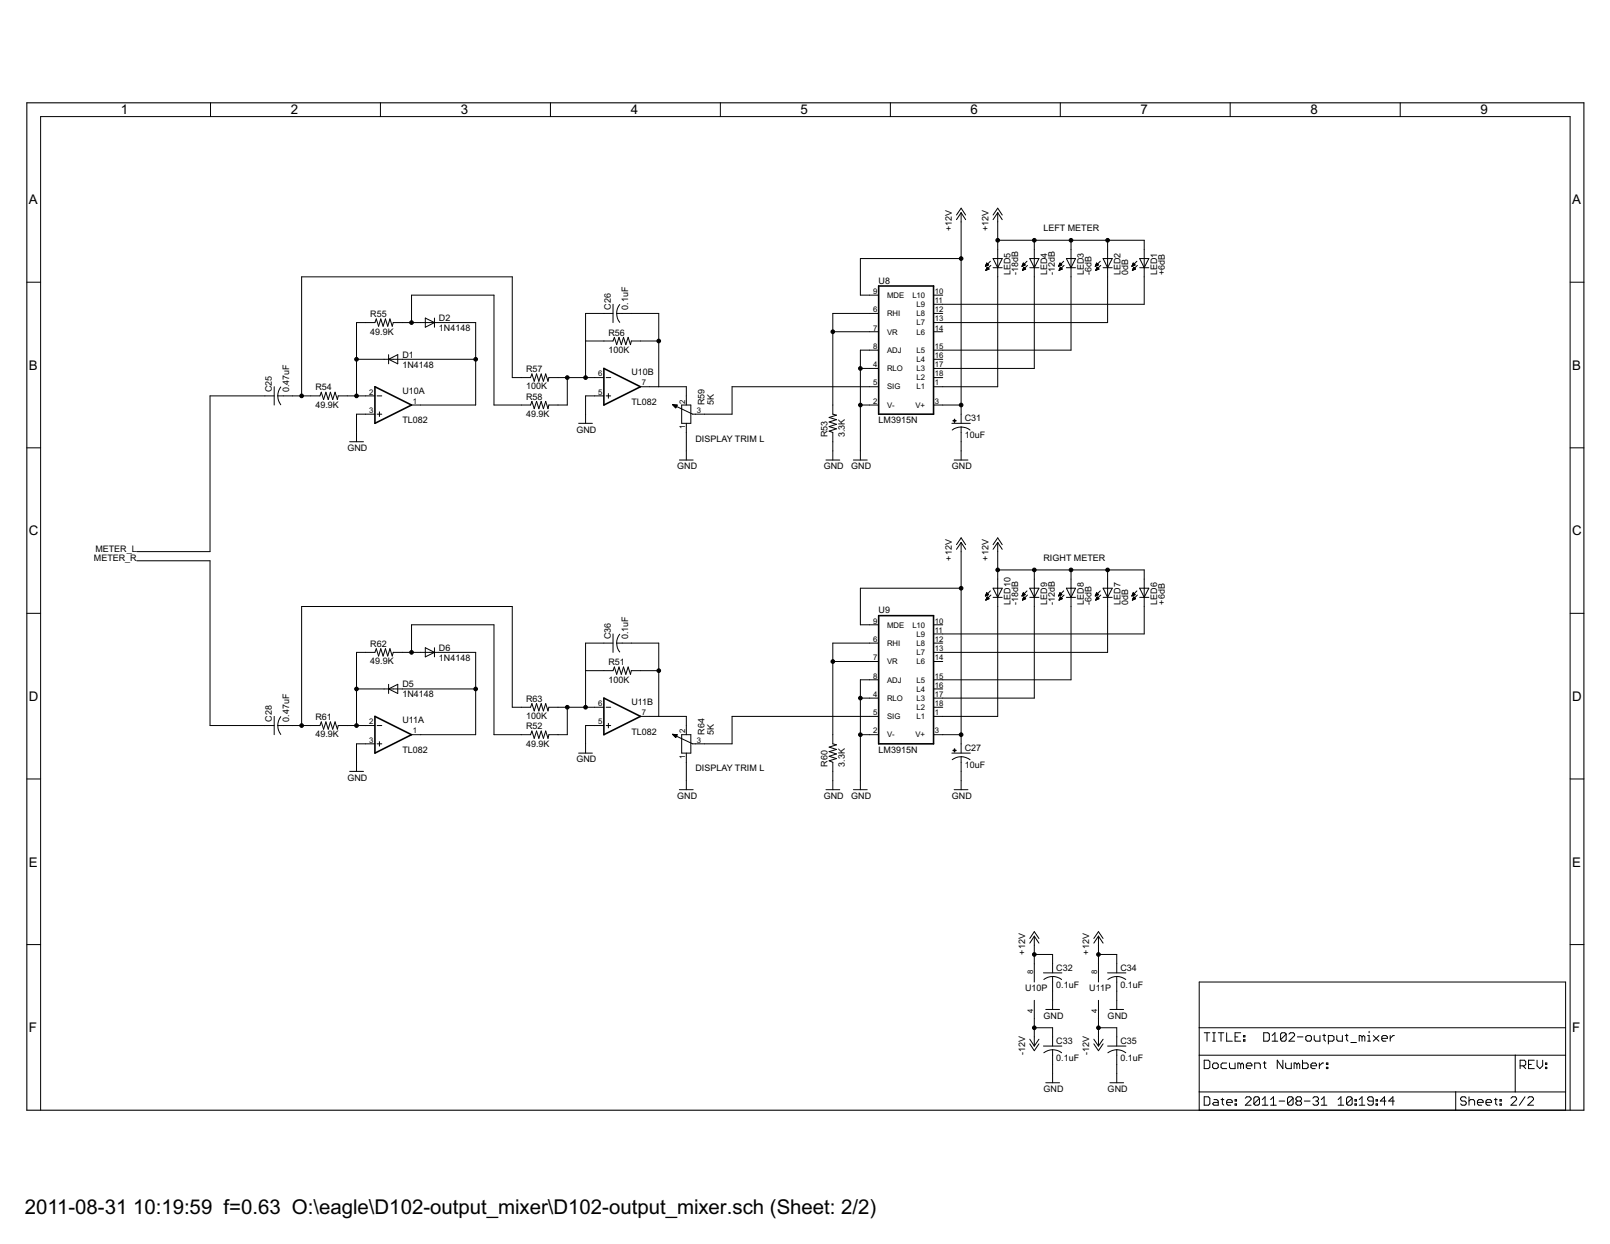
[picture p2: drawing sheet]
<svg xmlns="http://www.w3.org/2000/svg" width="279mm" height="216mm" viewBox="0 0 279 216" stroke-linecap="round" stroke-linejoin="round" font-family="sans-serif">
<path d="M4.7 17.8v174.9zM4.7 17.8h270.2zM4.7 192.7h270.2zM274.9 17.8v174.9z" fill="#000" stroke="#000" stroke-width=".19"/>
<g fill="#000" stroke="#000" stroke-width=".17">
<path d="M36.5 17.8v2.4zM66 17.8v2.4zM95.5 17.8v2.4zM125 17.8v2.4zM154.5 17.8v2.4zM184 17.8v2.4zM213.5 17.8v2.4zM243 17.8v2.4zM7 20.2v172.5zM166.8 36.9v1.6zM166.8 36.9l-.8 1.2zM166.8 36.1l-.8 1.2z"/>
<path d="M166.8 38.5v6.4zM166.8 36.9l.8 1.2zM166.8 36.1l.8 1.2zM173.1 36.9v1.6zM173.1 36.9l-.8 1.2zM173.1 36.1l-.8 1.2zM173.1 38.5v3.2zM173.1 36.9l.8 1.2zM173.1 36.1l.8 1.2zM7 20.2h265.5zM4.7 49h2.3zM52.3 48v20.7z"/>
<path d="M61.9 56v6.4zM63.5 56h1.6zM61.9 56h1.6zM65.3 55.4l-.2 .6zM65.3 55.4l.4 1.2zM66.1 55.4l-.4 1.2zM66.1 55.4l.4 1.2zM66.9 55.4l-.4 1.2zM66.9 55.4l.4 1.2zM67.7 55.4l-.4 1.2zM67.7 55.4l.4 1.2zM68.2 56l-.1 .6z"/>
<path d="M68.2 56h1.6zM69.8 56h1.6zM71.4 51.2v4.8zM73 56h1.6zM71.4 56h1.6zM73.8 56.8l1.6-.8zM73.8 55.2v1.6zM73.8 55.2l1.6 .8zM75.4 55.2v.8zM75.4 56v.8zM74.6 56h1.6zM76.2 56h6.3z"/>
<path d="M71.4 51.2h14.3zM52.3 48h36.6zM101.6 59.2h3.2zM101.6 54.4v4.8zM101.6 54.4h3.2zM104.8 59.2h1.6zM104.8 54.4h1.6zM106.6 58.5l-.2 .7zM106.4 52.8v3.2zM106.6 58.5l.4 1.3zM107.4 58.5l-.4 1.3zM107 54.4h1z"/>
<path d="M107.4 58.5l.4 1.3zM108.2 58.5l-.4 1.3zM108.2 58.5l.4 1.3zM109 58.5l-.4 1.3zM109 58.5l.4 1.3zM109.6 59.2l-.2 .6zM108 54.4h1.6zM109.6 54.4h4.7zM109.6 59.2h1.5zM111.1 59.2h3.2zM114.3 54.4v4.8zM144.5 54.4v3.2z"/>
<path d="M144.5 54.4h6.4zM149.3 44.9v6.3zM149.3 44.9h17.5zM150.9 54.4h1.6zM150.9 57.6h1.6zM150.9 51.2h1.6zM149.3 51.2h1.6zM144.5 57.6h6.4zM162 51.2h1.6zM162 52.8h1.6zM162 54.4h1.6zM162 56h1.6z"/>
<path d="M162 57.6h1.6zM166.8 44.9v25.4zM171.2 45.7l-.2 .5zM171 46.1h.2zM171.1 46.1h.3zM171.3 46.4l-.2 .5zM171.1 46h.4zM171.1 46.9h.1zM171.1 45.9h.4zM171.1 46.8h.2zM171.2 45.9h.2zM171.2 46.8h.3z"/>
<path d="M171.2 45.8h.2zM171.2 46.7h.4zM171.2 45.7h.1zM171.2 46.6h.4zM171.2 45.7l.4 .3zM171.2 46.6h.3zM171.3 46.5h.1zM171.3 46.4h.1zM171.3 46.4l.3 .3zM171 46.2l.6-.2zM171.1 46.9l.5-.2zM171.9 45.3l-.9 .9z"/>
<path d="M171.1 46.9l.9-.8zM172.3 44.9l.8 1.6zM172.3 46.5h.8zM173.1 46.5v1.5zM173.1 43.3v1.6zM172.3 44.9h.8zM173.1 44.9v1.6zM173.1 41.7v1.6zM173.1 41.7h6.4zM173.9 44.9l-.8 1.6zM173.1 46.5h.8zM173.1 44.9h.8z"/>
<path d="M177.6 45.7l-.2 .5zM177.4 46.1h.2zM177.4 46.1h.3zM177.4 46h.5zM177.7 46.4l-.3 .5zM177.5 45.9h.4zM177.5 46.8h.2zM177.5 45.9h.3zM177.5 46.8h.3zM177.5 45.8h.2zM177.5 46.7h.5zM177.6 45.7h.1z"/>
<path d="M177.6 46.6h.3zM177.6 45.7l.3 .3zM177.6 46.5h.2zM177.7 46.4l.3 .3zM177.4 46.2l.5-.2zM177.4 46.9l.6-.2zM178.2 45.3l-.8 .9zM177.4 46.9l.9-.8zM178.7 44.9l.8 1.6zM178.7 46.5h.8zM179.5 46.5v1.5zM179.5 43.3v1.6z"/>
<path d="M178.7 44.9h.8zM179.5 44.9v1.6zM179.5 41.7h6.4zM179.5 41.7v1.6zM180.3 44.9l-.8 1.6zM179.5 46.5h.8zM179.5 44.9h.8zM184 45.7l-.3 .5zM183.7 46.1h.2zM183.8 46.1h.3zM184 46.4l-.2 .5zM183.8 46h.4z"/>
<path d="M183.8 45.9h.4zM183.8 46.8h.2zM183.9 45.9h.2zM183.9 46.8h.3zM183.9 45.8h.2zM183.9 46.7h.4zM183.9 45.7h.1zM183.9 46.6h.4zM183.9 46.6h.3zM184 45.7l.3 .3zM184 46.5h.1zM184 46.4l.3 .3z"/>
<path d="M183.7 46.2l.6-.2zM183.8 46.9l.5-.2zM184.6 45.3l-.9 .9zM183.8 46.9l.9-.8zM185.1 44.9l.8 1.6zM185.1 46.5h.8zM185.9 46.5v1.5zM185.9 43.3v1.6zM185.1 44.9h.8zM185.9 44.9v1.6zM185.9 41.7h6.3zM185.9 41.7v1.6z"/>
<path d="M186.6 44.9l-.7 1.6zM185.9 46.5h.7zM185.9 44.9h.7zM190.3 45.7l-.2 .5zM190.1 46.1h.2zM190.1 46.1h.3zM190.4 46.4l-.3 .5zM190.2 46h.4zM190.2 46.9h.1zM190.2 45.9h.4zM190.2 46.8h.2zM190.2 45.9h.3z"/>
<path d="M190.2 46.8h.4zM190.2 45.8h.3zM190.2 46.7h.5zM190.3 45.7h.1zM190.3 46.6h.3zM190.3 45.7l.3 .3zM190.3 46.5h.2zM190.4 46.4h.1zM190.4 46.4l.3 .3zM190.1 46.2l.5-.2zM190.1 46.9l.6-.2zM190.9 45.3l-.8 .9z"/>
<path d="M190.1 46.9l.9-.8zM191.4 44.9l.8 1.6zM191.4 46.5h.8zM192.2 46.5v1.5zM192.2 43.3v1.6zM191.4 44.9h.8zM192.2 44.9v1.6zM192.2 48v8zM163.6 56h28.6zM192.2 41.7h6.4zM192.2 41.7v1.6zM193 44.9l-.8 1.6z"/>
<path d="M192.2 46.5h.8zM192.2 44.9h.8zM196.7 45.7l-.3 .5zM196.5 46.1h.2zM196.5 46.1h.3zM196.7 46.4l-.2 .5zM196.5 46h.5zM196.6 45.9h.3zM196.6 46.8h.2zM196.6 46.8h.3zM196.6 45.8h.2zM196.6 46.7h.5z"/>
<path d="M196.6 45.7h.1zM196.6 46.6h.4zM196.7 45.7l.3 .3zM196.7 46.6h.2zM196.7 46.5h.2zM196.7 46.4l.4 .3zM196.4 46.2l.6-.2zM196.5 46.9l.6-.2zM197.3 45.3l-.9 .9zM197.4 46.1l-.9 .8zM197.8 44.9l.8 1.6zM197.8 46.5h.8z"/>
<path d="M198.6 46.5v1.5zM198.6 43.3v1.6zM197.8 44.9h.8zM198.6 44.9v1.6zM198.6 48v4.8zM163.6 52.8h35zM198.6 41.7v1.6zM199.4 44.9l-.8 1.6zM198.6 46.5h.8zM198.6 44.9h.8zM272.5 49h2.4zM4.7 77.7h2.3z"/>
<path d="M36.4 68.7v27zM46 68.7h1.6zM36.4 68.7h9.6zM47.6 67.1v3.2zM48.2 68.7h1zM49.2 68.7h1.6zM50.8 68.7h1.5zM52.3 68.7h1.6zM53.9 68.7h1.6zM55.8 68.1l-.3 .6zM55.8 68.1l.4 1.2zM56.6 68.1l-.4 1.2z"/>
<path d="M56.6 68.1l.4 1.2zM57.3 68.1l-.3 1.2zM57.3 68.1l.4 1.2zM58.1 68.1l-.4 1.2zM58.1 68.1l.4 1.2zM58.7 68.7l-.2 .6zM58.7 68.7h1.6zM60.7 76.7h2.4zM61.9 75.1v1.6zM61.9 71.9v3.2zM60.3 68.7h1.6zM61.9 62.4v6.3z"/>
<path d="M63.5 68.7h1.6zM63.5 71.9h1.6zM61.9 71.9h1.6zM61.9 68.7h1.6zM65.4 71.9h.9zM65.4 68.7h.9zM65.8 71.5v.8zM66.7 62.4h1.5zM61.9 62.4h4.8zM67.4 62.4l1.6 .7zM67.4 62.4v.7zM67.4 61.6v.8z"/>
<path d="M67.4 62.4l1.6-.8zM69 61.6v1.5zM68.2 62.4h1.6zM69.8 62.4h12.7zM71.4 70.3h1.6zM73 70.3h9.5zM82.5 62.4v7.9zM82.5 56v6.4zM85.7 51.2v19.1zM88.9 48v17.5zM90.5 65.5h1.6zM90.5 70.3h1.6z"/>
<path d="M88.9 65.5h1.6zM85.7 70.3h4.8zM92.3 64.9l-.2 .6zM92.3 69.7l-.2 .6zM92.3 64.9l.4 1.3zM92.3 69.7l.4 1.2zM93.1 64.9l-.4 1.3zM93.1 69.7l-.4 1.2zM93.1 64.9l.4 1.3zM93.1 69.7l.4 1.2zM93.9 64.9l-.4 1.3zM93.9 69.7l-.4 1.2z"/>
<path d="M93.9 64.9l.4 1.3zM93.9 69.7l.4 1.2zM94.7 64.9l-.4 1.3zM94.7 69.7l-.4 1.2zM94.7 64.9l.4 1.3zM94.7 69.7l.4 1.2zM95.2 65.5l-.1 .7zM95.2 70.3l-.1 .6zM95.2 65.5h1.6zM95.2 70.3h1.6zM96.8 65.5h1.6zM96.8 70.3h1.6z"/>
<path d="M98.4 65.5h3.2zM98.4 65.5v4.8zM100.4 73.5h2.4zM101.6 71.9v1.6zM101.6 68.7v3.2zM101.6 68.7h1.6zM101.6 65.5h1.6zM101.6 59.2v6.3zM103.2 65.5h1.6zM103.2 68.7h1.6zM105.2 68.7h.8zM105.2 65.5h.8z"/>
<path d="M105.6 68.3v.8zM111.1 67.1h1.6zM112.7 67.1h1.6zM114.3 59.2v7.9zM114.3 67.1h4.8zM116.7 70.2l.6 .6zM116.7 70.2h.2zM116.8 70.3h.7zM116.9 70.4h.6zM116.9 70.4h.5zM117 70.5h.4zM117.1 70.6h.3z"/>
<path d="M117.1 70.6h.2zM117.2 70.7h.1zM117.5 70.3l-.2 .5zM116.7 70.2l.8 .1zM117.9 79.8h2.4zM118.3 73.5h1.6zM118.3 70.3v3.2zM119.1 73.5v1.6zM119.1 68.7v1.6zM119.1 78.3v1.5zM119.1 75.1v3.2zM119.1 67.1v1.6z"/>
<path d="M118.3 70.3h1.6zM119.9 70.3v3.2zM116.7 70.2l3.5 1.7zM120.2 71.9h.5zM120.7 71.9h1.6zM127 67.1v4.8zM122.3 71.9h4.7zM143.3 79.8h2.4zM143.9 74.8l1.3-.4zM143.9 74l1.3-.4zM143.9 73.2l1.3-.4zM143.9 72.5l1.3-.4z"/>
<path d="M144.5 70.3v1.6zM144.5 75.1v1.6zM143.9 74.8l.6 .3zM144.5 78.3v1.5zM144.5 57.6v12.7zM144.5 76.7v1.6zM143.9 74l1.3 .4zM143.9 73.2l1.3 .4zM143.9 72.5l1.3 .3zM144.5 71.9l.7 .2zM148.1 79.8h2.4zM149.3 78.3v1.5z"/>
<path d="M149.3 70.3v8zM149.3 63.9v6.4zM149.3 60.8v3.1zM149.3 60.8h1.6zM150.9 60.8h1.6zM150.9 63.9h1.6zM150.9 67.1h1.6zM150.9 70.3h1.6zM149.3 70.3h1.6zM149.3 63.9h1.6zM127 67.1h23.9zM162 60.8h1.6z"/>
<path d="M162 62.4h1.6zM162 63.9h1.6zM162 65.5h1.6zM162 67.1h1.6zM162 70.3h1.6zM165.2 73.5h3.2zM165.6 79.8h2.4zM166.8 74.1v1zM166.8 71.9v1.6zM166.8 75.1v1.6zM166.8 78.3v1.5zM163.6 70.3h3.2z"/>
<path d="M166.8 70.3v1.6zM166.8 76.7v1.6zM173.1 48v19.1zM163.6 67.1h9.5zM179.5 48v15.9zM163.6 63.9h15.9zM185.9 48v12.8zM163.6 60.8h22.3zM272.5 77.7h2.4zM23.7 97.3h12.7zM23.7 95.7h12.7zM36.4 97.3v28.6z"/>
<path d="M166.8 94.1v1.6zM166.8 94.1l-.8 1.2zM166.8 93.3l-.8 1.2zM166.8 95.7v6.4zM166.8 94.1l.8 1.2zM166.8 93.3l.8 1.2zM173.1 94.1v1.6zM173.1 94.1l-.8 1.2zM173.1 93.3l-.8 1.2zM173.1 95.7v3.2zM173.1 98.9v1.6zM173.1 98.9h6.4z"/>
<path d="M173.1 94.1l.8 1.2zM173.1 93.3l.8 1.2zM179.5 98.9h6.4zM185.9 98.9h6.3zM192.2 98.9h6.4zM198.6 98.9v1.6zM4.7 106.4h2.3zM52.3 105.3v20.6zM61.9 119.6v6.3zM61.9 113.2v6.4zM63.5 113.2h1.6zM61.9 113.2h1.6z"/>
<path d="M65.3 112.6l-.2 .6zM65.3 112.6l.4 1.3zM66.1 112.6l-.4 1.3zM66.1 112.6l.4 1.3zM66.9 112.6l-.4 1.3zM66.7 119.6h1.5zM61.9 119.6h4.8zM66.9 112.6l.4 1.3zM67.7 112.6l-.4 1.3zM67.4 119.6l1.6 .8zM67.4 118.8v.8zM67.7 112.6l.4 1.3z"/>
<path d="M68.2 113.2l-.1 .7zM67.4 119.6l1.6-.8zM68.2 119.6h1.6zM68.2 113.2h1.6zM69.8 119.6h12.7zM69.8 113.2h1.6zM71.4 108.4v4.8zM73 113.2h1.6zM71.4 113.2h1.6zM73.8 114l1.6-.8zM73.8 112.4v1.6zM73.8 112.4l1.6 .8z"/>
<path d="M75.4 112.4v.8zM75.4 113.2v.8zM74.6 113.2h1.6zM82.5 113.2v6.4zM76.2 113.2h6.3zM71.4 108.4h14.3zM52.3 105.3h36.6zM101.6 116.4h3.2zM101.6 111.6v4.8zM101.6 111.6h3.2zM104.8 111.6h1.6zM104.8 116.4h1.6z"/>
<path d="M106.4 110v3.2zM106.6 115.8l-.2 .6zM106.6 115.8l.4 1.2zM107 111.6h1zM107.4 115.8l-.4 1.2zM107.4 115.8l.4 1.2zM108.2 115.8l-.4 1.2zM108.2 115.8l.4 1.2zM109 115.8l-.4 1.2zM109 115.8l.4 1.2zM109.6 116.4l-.2 .6zM108 111.6h1.6z"/>
<path d="M109.6 111.6h4.7zM109.6 116.4h1.5zM111.1 116.4h3.2zM114.3 111.6v4.8zM144.5 111.6v3.2zM144.5 111.6h6.4zM149.3 102.1v6.3zM149.3 102.1h17.5zM149.3 118h1.6zM150.9 111.6h1.6zM150.9 118h1.6zM150.9 114.8h1.6z"/>
<path d="M150.9 108.4h1.6zM149.3 108.4h1.6zM144.5 114.8h6.4zM162 108.4h1.6zM162 110h1.6zM162 111.6h1.6zM162 113.2h1.6zM162 114.8h1.6zM162 118h1.6zM162 119.6h1.6zM166.8 102.1v25.4zM171.2 102.9l-.2 .5z"/>
<path d="M171 103.3h.2zM171.1 103.3h.3zM171.3 103.6l-.2 .6zM171.1 103.2h.4zM171.1 104.1h.1zM171.1 103.1h.4zM171.1 104h.2zM171.2 103.1h.2zM171.2 104h.3zM171.2 103h.2zM171.2 103.9h.4zM171.2 103h.1z"/>
<path d="M171.2 103.8h.4zM171.2 102.9l.4 .3zM171.2 103.8h.3zM171.3 103.7h.1zM171.3 103.6l.3 .3zM171 103.4l.6-.2zM171.1 104.2l.5-.3zM171.9 102.6l-.9 .8zM172 103.3l-.9 .9zM172.3 102.1l.8 1.6zM172.3 103.7h.8zM173.1 103.7v1.6z"/>
<path d="M173.1 100.5v1.6zM172.3 102.1h.8zM173.1 102.1v1.6zM173.9 102.1l-.8 1.6zM173.1 103.7h.8zM173.1 102.1h.8zM177.6 102.9l-.2 .5zM177.4 103.3h.2zM177.4 103.3h.3zM177.7 103.6l-.3 .6zM177.5 103.2h.4zM177.5 104.1h.1z"/>
<path d="M177.5 103.1h.4zM177.5 104h.2zM177.5 103.1h.3zM177.5 104h.4zM177.5 103h.2zM177.5 103.9h.5zM177.6 103h.1zM177.6 103.8h.3zM177.6 102.9l.3 .3zM177.6 103.7h.2zM177.7 103.6l.3 .3zM177.4 103.4l.5-.2z"/>
<path d="M177.4 104.2l.6-.3zM178.2 102.6l-.8 .8zM178.3 103.3l-.9 .9zM178.7 102.1l.8 1.6zM178.7 103.7h.8zM179.5 103.7v1.6zM179.5 100.5v1.6zM178.7 102.1h.8zM179.5 102.1v1.6zM179.5 98.9v1.6zM180.3 102.1l-.8 1.6zM179.5 103.7h.8z"/>
<path d="M179.5 102.1h.8zM184 102.9l-.3 .5zM183.7 103.3h.3zM183.8 103.3h.3zM184 103.6l-.2 .6zM183.8 103.2h.5zM183.8 104.1h.1zM183.8 103.1h.4zM183.8 104h.3zM183.9 103.1h.2zM183.9 104h.3zM183.9 103h.2z"/>
<path d="M183.9 103.9h.4zM183.9 103h.1zM183.9 103.8h.4zM184 102.9l.3 .3zM184 103.8h.2zM184 103.7h.1zM184 103.6l.3 .3zM183.7 103.4l.6-.2zM183.8 104.2l.5-.3zM184.6 102.6l-.9 .8zM184.7 103.3l-.9 .9zM185.1 102.1l.8 1.6z"/>
<path d="M185.1 103.7h.8zM185.9 103.7v1.6zM185.9 100.5v1.6zM185.1 102.1h.8zM185.9 102.1v1.6zM185.9 98.9v1.6zM185.9 105.3v12.7zM163.6 118h22.3zM186.6 102.1l-.7 1.6zM185.9 103.7h.7zM185.9 102.1h.7zM190.3 102.9l-.2 .5z"/>
<path d="M190.1 103.3h.2zM190.1 103.3h.4zM190.4 103.6l-.3 .6zM190.2 103.2h.4zM190.2 104.1h.1zM190.2 103.1h.4zM190.2 104h.2zM190.2 103.1h.3zM190.2 104h.4zM190.2 103h.2zM190.2 103.9h.5zM190.3 103.8h.3z"/>
<path d="M190.3 102.9l.3 .3zM190.3 103.7h.2zM190.4 103.6l.3 .3zM190.1 103.4l.5-.2zM190.1 104.2l.6-.3zM190.9 102.6l-.8 .8zM190.1 104.2l.9-.9zM191.4 102.1l.8 1.6zM191.4 103.7h.8zM192.2 103.7v1.6zM192.2 100.5v1.6zM191.4 102.1h.8z"/>
<path d="M192.2 102.1v1.6zM192.2 98.9v1.6zM192.2 105.3v7.9zM163.6 113.2h28.6zM193 102.1l-.8 1.6zM192.2 103.7h.8zM192.2 102.1h.8zM196.7 102.9l-.3 .5zM196.5 103.3h.2zM196.5 103.3h.3zM196.7 103.6l-.2 .6zM196.5 103.2h.5z"/>
<path d="M196.5 104.1h.1zM196.6 103.1h.3zM196.6 104h.2zM196.6 104h.3zM196.6 103h.2zM196.6 103.9h.5zM196.6 103h.1zM196.6 103.8h.4zM196.7 102.9l.3 .3zM196.7 103.8h.2zM196.7 103.7h.2zM196.7 103.6l.4 .3z"/>
<path d="M196.4 103.4l.6-.2zM196.5 104.2l.6-.3zM197.3 102.6l-.9 .8zM197.4 103.3l-.9 .9zM197.8 102.1l.8 1.6zM197.8 103.7h.8zM198.6 103.7v1.6zM198.6 100.5v1.6zM197.8 102.1h.8zM198.6 102.1v1.6zM198.6 105.3v4.7zM163.6 110h35z"/>
<path d="M199.4 102.1l-.8 1.6zM198.6 103.7h.8zM198.6 102.1h.8zM272.5 106.4h2.4zM4.7 135.2h2.3zM36.4 125.9h9.6zM46 125.9h1.6zM47.6 124.3v3.2zM48.2 125.9h1zM49.2 125.9h1.6zM50.8 125.9h1.5zM52.3 125.9h1.6z"/>
<path d="M53.9 125.9h1.6zM55.8 125.3l-.3 .6zM55.8 125.3l.4 1.3zM56.6 125.3l-.4 1.3zM56.6 125.3l.4 1.3zM57.3 125.3l-.3 1.3zM57.3 125.3l.4 1.3zM58.1 125.3l-.4 1.3zM58.1 125.3l.4 1.3zM58.7 125.9l-.2 .7zM58.7 125.9h1.6zM60.7 133.9h2.4z"/>
<path d="M61.9 132.3v1.6zM61.9 129.1v3.2zM60.3 125.9h1.6zM63.5 125.9h1.6zM63.5 129.1h1.6zM61.9 129.1h1.6zM61.9 125.9h1.6zM65.4 129.1h.9zM65.4 125.9h.9zM65.8 128.7v.8zM67.4 119.6v.8zM69 118.8v1.6z"/>
<path d="M71.4 127.5h1.6zM73 127.5h9.5zM82.5 119.6v7.9zM85.7 108.4v19.1zM88.9 105.3v17.4zM90.5 127.5h1.6zM90.5 122.7h1.6zM88.9 122.7h1.6zM85.7 127.5h4.8zM92.3 126.9l-.2 .6zM92.3 122.1l-.2 .6zM92.3 126.9l.4 1.2z"/>
<path d="M92.3 122.1l.4 1.3zM93.1 126.9l-.4 1.2zM93.1 122.1l-.4 1.3zM93.1 126.9l.4 1.2zM93.1 122.1l.4 1.3zM93.9 126.9l-.4 1.2zM93.9 122.1l-.4 1.3zM93.9 126.9l.4 1.2zM93.9 122.1l.4 1.3zM94.7 126.9l-.4 1.2zM94.7 122.1l-.4 1.3zM94.7 126.9l.4 1.2z"/>
<path d="M94.7 122.1l.4 1.3zM95.2 127.5l-.1 .6zM95.2 122.7l-.1 .7zM95.2 127.5h1.6zM95.2 122.7h1.6zM96.8 122.7h1.6zM96.8 127.5h1.6zM98.4 122.7h3.2zM98.4 122.7v4.8zM100.4 130.7h2.4zM101.6 129.1v1.6zM101.6 125.9v3.2z"/>
<path d="M101.6 125.9h1.6zM101.6 122.7h1.6zM101.6 116.4v6.3zM103.2 122.7h1.6zM103.2 125.9h1.6zM105.2 125.9h.8zM105.2 122.7h.8zM105.6 125.5v.8zM111.1 124.3h1.6zM112.7 124.3h1.6zM114.3 116.4v7.9zM114.3 124.3h4.8z"/>
<path d="M116.7 127.4l.6 .6zM116.7 127.4h.2zM116.8 127.5h.7zM116.9 127.6h.6zM117 127.7h.4zM117.1 127.8h.3zM117.1 127.8h.2zM117.2 127.9h.1zM117.5 127.5l-.2 .5zM116.7 127.4l.8 .1zM117.9 137.1h2.4zM118.3 130.7h1.6z"/>
<path d="M118.3 127.5v3.2zM119.1 135.5v1.6zM119.1 130.7v1.6zM119.1 125.9v1.6zM119.1 132.3v3.2zM119.1 124.3v1.6zM118.3 127.5h1.6zM119.9 127.5v3.2zM116.7 127.4l3.5 1.7zM120.2 129.1h.5zM120.7 129.1h1.6zM127 124.3v4.8z"/>
<path d="M122.3 129.1h4.7zM143.3 137.1h2.4zM143.9 132l1.3-.3zM143.9 131.3l1.3-.4zM143.9 130.5l1.3-.4zM143.9 129.7l1.3-.4zM144.5 127.5v1.6zM144.5 132.3v1.6zM143.9 132l.6 .3zM144.5 135.5v1.6zM144.5 133.9v1.6zM144.5 114.8v12.7z"/>
<path d="M143.9 131.3l1.3 .4zM143.9 130.5l1.3 .4zM143.9 129.7l1.3 .4zM144.5 129.1l.7 .2zM148.1 137.1h2.4zM149.3 135.5v1.6zM149.3 127.5v8zM149.3 121.2v6.3zM149.3 118v3.2zM150.9 121.2h1.6zM150.9 124.3h1.6zM150.9 127.5h1.6z"/>
<path d="M149.3 127.5h1.6zM149.3 121.2h1.6zM127 124.3h23.9zM162 121.2h1.6zM162 122.7h1.6zM162 124.3h1.6zM162 127.5h1.6zM165.2 130.7h3.2zM165.6 137.1h2.4zM166.8 131.3v1zM166.8 129.1v1.6zM166.8 132.3v1.6z"/>
<path d="M166.8 135.5v1.6zM163.6 127.5h3.2zM166.8 127.5v1.6zM166.8 133.9v1.6zM173.1 105.3v19zM163.6 124.3h9.5zM179.5 105.3v15.9zM163.6 121.2h15.9zM272.5 135.2h2.4zM4.7 163.9h2.3zM179.5 167.3v3.1zM179.5 173.6v3.2z"/>
<path d="M179.5 162.5v1.6zM179.5 162.5l-.8 1.2zM179.5 161.7l-.8 1.2zM179.5 180v1.5zM179.5 165.7v1.6zM179.5 164.1v1.6zM179.5 165.7h3.2zM179.5 178.4v1.6zM179.5 176.8v1.6zM179.5 162.5l.8 1.2zM179.5 161.7l.8 1.2zM181.1 168.8h3.2z"/>
<path d="M181.5 175.2h2.4zM182.7 169.5v.9zM182.7 167.3v1.5zM182.7 170.4v1.6zM182.7 180v1.5zM182.7 173.6v1.6zM182.7 165.7v1.6zM182.7 172v1.6zM182.7 178.4v1.6zM179.5 178.4h3.2zM190.6 167.3v3.1zM190.6 173.6v3.2z"/>
<path d="M190.6 162.5v1.6zM190.6 162.5l-.8 1.2zM190.6 161.7l-.8 1.2zM190.6 180v1.5zM190.6 165.7v1.6zM190.6 164.1v1.6zM190.6 165.7h3.2zM190.6 178.4v1.6zM190.6 176.8v1.6zM190.6 162.5l.8 1.2zM190.6 161.7l.8 1.2zM192.2 168.8h3.2z"/>
<path d="M192.6 175.2h2.4zM193.8 169.5v.9zM193.8 167.3v1.5zM193.8 170.4v1.6zM193.8 180v1.5zM193.8 173.6v1.6zM193.8 165.7v1.6zM193.8 172v1.6zM193.8 178.4v1.6zM190.6 178.4h3.2zM208.1 178.4h63.6zM208.1 170.4v8z"/>
<path d="M209 179.2h1zM210.4 179.2h.5zM211.4 179.2h1zM212.9 179.2v1.5zM214.3 179.2v1.5zM214.3 180h.5zM214.3 179.2h1zM215.8 179.7h.2zM215.8 179.7v.3zM216 179.7v.3zM215.8 180h.2zM219.3 179.2v1.5z"/>
<path d="M219.3 179.2h.7zM220 179.2l.3 .3zM220.8 179.7l.5-.5zM221.3 179.2v1.5zM222.2 179.5l.3-.3zM222.5 179.2h.5zM223 179.2l.2 .3zM223.2 179.5v.9zM223.7 179.5l.2-.3zM223.9 179.2h.5zM224.7 179.5v.2zM224.4 179.2l.3 .3z"/>
<path d="M225.1 180h1zM226.6 180v.4zM226.6 180l.3-.3zM226.9 179.7h.5zM227.4 179.7l.2 .3zM228.1 179.7v.7zM229.6 179.7h.4zM229.8 179.5v.9zM230.5 179.7h.7zM231.2 179.7l.3 .3zM231.5 180v.4zM232 179.7v.7z"/>
<path d="M233.4 179.7h.5zM233.7 179.5v.9zM235.9 179.7h.2zM236.1 179.7l.3 .3zM236.4 180v.7zM236.4 180l.2-.3zM236.6 179.7l.3 .3zM236.9 180v.7zM237.3 179.7h.3zM237.6 179.7v1zM237.6 179v.2zM238.3 179.7l1 1z"/>
<path d="M239.8 180l.2-.3zM240 179.7h.5zM240.5 179.7l.3 .3zM240.8 180v.2zM241.7 179.7h.3zM208.1 170.4h63.6zM271.7 170.4v8zM271.7 178.4v4.7zM272.5 163.9h2.4zM178.7 180.4l.8 1.1zM178.7 181.2l.8 1.2zM180.3 180.4l-.8 1.1z"/>
<path d="M180.3 181.2l-.8 1.2zM181.1 181.5h3.2zM181.5 187.9h2.4zM182.7 182.2v.9zM182.7 183.1v1.6zM182.7 186.3v1.6zM182.7 184.7v1.6zM189.8 180.4l.8 1.1zM189.8 181.2l.8 1.2zM191.4 180.4l-.8 1.1zM191.4 181.2l-.8 1.2zM192.2 181.5h3.2z"/>
<path d="M192.6 187.9h2.4zM193.8 182.2v.9zM193.8 183.1v1.6zM193.8 186.3v1.6zM193.8 184.7v1.6zM208.1 192.7h44.5zM208.1 189.5v3.2zM208.1 189.5h44.5zM208.1 183.1v6.4zM208.1 178.4v4.7zM209 190.4v1.4zM209 191.8h.7z"/>
<path d="M209 184v1.5zM209 185.5h.7zM209.5 179.2v1.5zM209.7 191.8l.3-.2zM209 190.4h.7zM209.7 185.5l.3-.3zM209 184h.7zM210 190.6v1zM209.7 190.4l.3 .2zM210 184.2v1zM209.7 184l.3 .2zM210.7 191.3l-.3 .3z"/>
<path d="M210.4 180.7h.5zM210.4 184.7v.5zM210.4 185.2l.3 .3zM210.7 190.8h.5zM210.4 191.6l.3 .2zM210.7 191.3h.7zM210.7 179.2v1.5zM210.7 185.5h.5zM210.7 184.5l-.3 .2zM211.2 190.8l.2 .3zM211.2 185.5l.2-.3zM210.7 184.5h.5z"/>
<path d="M211.4 191.1v.7zM210.7 191.8h.7zM211.4 184.7v.5zM211.2 184.5l.2 .2zM211.9 190.8h.5zM211.9 179.2v1.5zM211.9 184.7v.5zM211.9 185.2l.2 .3zM212.1 190.6v1zM212.1 191.6l.3 .2zM212.1 184.5l-.2 .2zM212.1 185.5h.8z"/>
<path d="M212.9 191.1v.5zM213.1 190.8l-.2 .3zM212.9 180.7h.9zM212.1 184.5h.8zM212.9 191.6l.2 .2zM213.1 190.8h.5zM213.4 184.5v.7zM213.4 185.2l.2 .3zM213.1 191.8h.5zM213.6 190.8l.2 .3zM213.6 185.5h.7zM213.8 191.1v.2z"/>
<path d="M212.9 191.3h.9zM214.3 190.8h.3zM214.3 190.8v.3zM214.3 191.6h.3zM214.3 191.6v.2zM214.3 180.7h1zM214.3 184.5v1zM214.6 190.8v.3zM214.3 191.1h.3zM214.6 191.6v.2zM214.3 191.8h.3zM214.8 184.5v1z"/>
<path d="M214.8 184.5h.3zM215.1 184.5l.2 .2zM215.3 184.7v.8zM215.3 184.7l.3-.2zM215.6 184.5l.2 .2zM215.8 180.4h.2zM215.8 180.4v.3zM215.8 184.7v.8zM216 180.4v.3zM215.8 180.7h.2zM216.1 191.8l1-1zM216.3 184.7v.5z"/>
<path d="M216.3 184.7l.2-.2zM216.4 190.4l-.3 .2zM216.3 185.2l.2 .3zM216.5 184.5h.5zM216.4 190.4h.5zM216.5 185.5h.5zM217 184.5l.3 .2zM216.1 191.8h1zM217.1 190.6v.2zM216.9 190.4l.2 .2zM217.3 184.7v.3zM216.3 185h1z"/>
<path d="M217.6 190.6v1zM217.8 190.4l-.2 .2zM218.6 190.6l-1 1zM217.7 184.5v1zM217.7 184.5h.8zM217.8 190.4h.5zM217.6 191.6l.2 .2zM218.3 190.4l.3 .2zM217.8 191.8h.5zM218.5 184.5l.2 .2zM218.6 190.6v1zM218.3 191.8l.3-.2z"/>
<path d="M218.7 184.7v.8zM219.1 190.8l.4-.4zM219.1 191.8h.9zM219.2 184.5h.5zM219.3 180.7h.7zM219.5 184.2v1zM219.5 185.2l.2 .3zM219.5 190.4v1.4zM220 180.7l.3-.3zM220.3 179.5v.9zM220.5 190.8l.5-.4zM220.5 191.8h1z"/>
<path d="M220.8 180.7h.9zM221 190.4v1.4zM221.7 184v1.5zM221.7 184l.9 1.5zM222 191.1h.9zM222.2 179.5v.9zM222.2 180.4l1-.9zM222.2 180.4l.3 .3zM222.6 184v1.5zM222.5 180.7h.5zM223.1 184.5v.7zM223.1 185.2l.3 .3z"/>
<path d="M223.2 180.4l-.2 .3zM223.4 185.5h.7zM223.4 190.6v1zM223.4 190.6l.3-.2zM223.4 191.6l1-1zM223.7 190.4h.5zM223.4 191.6l.3 .2zM223.7 180.7l1-1zM224.1 184.5v1zM224.2 190.4l.2 .2zM223.7 191.8h.5zM224.4 190.6v1z"/>
<path d="M224.4 191.6l-.2 .2zM224.6 184.5v1zM224.6 184.5h.2zM223.7 180.7h1zM224.8 184.5l.3 .2zM224.9 190.6l.2-.2zM224.9 191.3v.3zM224.9 191.3l.2-.2zM224.9 190.6v.2zM225.1 184.7v.8zM225.1 184.7l.2-.2zM225.1 190.4h.5z"/>
<path d="M224.9 191.6l.2 .2zM224.9 190.8l.2 .3zM225.1 191.1h.5zM225.3 184.5l.3 .2zM225.6 184.7v.8zM225.6 190.4l.3 .2zM225.6 191.1l.3 .2zM225.1 191.8h.5zM225.9 190.6v.2zM225.9 190.8l-.3 .3zM225.9 191.3v.3zM225.9 191.6l-.3 .2z"/>
<path d="M226 184v1.5zM226 185.5h.8zM226.4 191.1h1zM226.6 180.4l.3 .3zM226.8 185.5l.2-.3zM226 184.5h.8zM226.9 180.7h.5zM227 184.7v.5zM226.8 184.5l.2 .2zM227.6 180.4l-.2 .3zM227.5 184.7v.5zM227.5 184.7l.3-.2z"/>
<path d="M227.6 180v.4zM227.5 185.2l.3 .3zM227.8 184.5h.4zM228.1 190.4l-.3 .2zM228.1 190.4h.5zM227.8 191.6l.3 .2zM228.1 180.4l.2 .3zM227.8 185.5h.4zM228.2 184.5l.3 .2zM228.3 180.7h.8zM228.5 184.7v.3zM227.5 185h1z"/>
<path d="M228.6 190.4l.2 .2zM228.3 191.1h.3zM228.6 191.1l.2 .2zM228.1 191.8h.5zM228.8 190.6v.2zM228.6 191.1l.2-.3zM228.8 191.3v.3zM228.6 191.8l.2-.2zM229 184.5v1zM229 185l.5-.5zM229.1 179.7v1zM229.3 190.8l.5-.4z"/>
<path d="M229.3 191.8h1zM229.5 184.5h.2zM229.8 190.4v1.4zM229.8 180.4l.2 .3zM230.2 184.5h.2zM230.2 184.5v.2zM230.2 185.2h.2zM230.2 185.2v.3zM230.4 184.5v.2zM230.2 184.7h.2zM230.4 185.2v.3zM230.2 185.5h.2z"/>
<path d="M230.5 179.7v1.5zM230.5 180.7h.7zM231.5 180.4l-.3 .3zM232 180.4l.2 .3zM232.2 190.8l.5-.4zM232.2 191.8h1zM232.2 180.7h.8zM232.7 190.4v1.4zM233 179.7v1zM233.7 190.6v1zM233.7 190.6l.2-.2zM233.7 191.6l1-1z"/>
<path d="M233.7 180.4l.2 .3zM233.9 190.4h.5zM233.7 191.6l.2 .2zM234.4 190.4l.3 .2zM233.9 191.8h.5zM234.4 180.9h1zM234.7 190.6v1zM234.4 191.8l.3-.2zM235.1 190.8h.3zM235.1 190.8v.3zM235.1 191.6h.3zM235.1 191.6v.2z"/>
<path d="M235.4 190.8v.3zM235.1 191.1h.3zM235.4 191.6v.2zM235.1 191.8h.3zM235.9 190.8l.5-.4zM235.9 191.8h1zM235.9 179.7v1zM236.4 190.4v1.4zM237.3 191.6l.3 .2zM237.3 190.6v.2zM237.3 190.8l.3 .3zM237.3 180.7h.5z"/>
<path d="M237.6 191.8h.5zM237.6 190.4l-.3 .2zM237.6 191.1h.7zM238.1 191.8l.2-.2zM237.6 190.4h.5zM238.3 190.6v1zM238.1 190.4l.2 .2zM238.3 180.7l1-1zM238.8 190.8h.3zM238.8 190.8v.3zM238.8 191.6h.3zM238.8 191.6v.2z"/>
<path d="M239.1 190.8v.3zM238.8 191.1h.3zM239.1 191.6v.2zM238.8 191.8h.3zM239.5 191.1h1zM239.8 180v.4zM239.8 180.4l.2 .3zM240.3 190.4v1.4zM240.3 190.4l-.8 .7zM240 180.7h.5zM239.8 180.2h1zM241 191.1h1z"/>
<path d="M241.3 179.7v1zM241.3 180.2l.4-.5zM241.7 190.4v1.4zM241.7 190.4l-.7 .7zM252.6 189.5v3.2zM252.6 189.5h10.4zM252.6 192.7h19.1zM253.5 190.6v.2zM253.5 190.8l.2 .3zM253.7 190.4l-.2 .2zM253.7 191.1h.5zM253.5 191.6l.2 .2z"/>
<path d="M253.7 190.4h.5zM254.2 191.1l.2 .2zM253.7 191.8h.5zM254.2 190.4l.2 .2zM254.4 191.3v.3zM254.4 191.6l-.2 .2zM254.9 190.4v1.4zM254.9 191.1l.3-.3zM255.2 190.8h.5zM255.7 190.8l.2 .3zM255.9 191.1v.7zM256.4 191.1v.5z"/>
<path d="M256.4 191.1l.2-.3zM256.4 191.6l.2 .2zM256.6 190.8h.5zM256.6 191.8h.5zM257.1 190.8l.3 .3zM257.4 191.1v.2zM256.4 191.3h1zM257.9 191.1v.5zM258.1 190.8l-.2 .3zM257.9 191.6l.2 .2zM258.1 190.8h.5zM258.1 191.8h.5z"/>
<path d="M258.6 190.8l.2 .3zM258.8 191.1v.2zM257.9 191.3h.9zM259.3 190.8h.5zM259.6 190.6v1zM259.6 191.6l.2 .2zM260.3 190.8h.2zM260.3 190.8v.3zM260.3 191.6h.2zM260.3 191.6v.2zM260.5 190.8v.3zM260.3 191.1h.2z"/>
<path d="M260.5 191.6v.2zM260.3 191.8h.2zM262.2 191.8l1-1zM262.5 190.4l-.3 .2zM262.5 190.4h.5zM263 183.1v6.4zM208.1 183.1h54.9zM263 189.5h8.7zM262.2 191.8h1zM263.2 190.6v.2zM263 190.4l.2 .2zM264.6 190.4l-.9 1.4z"/>
<path d="M263.8 184v1.5zM263.8 184h.7zM264.3 185l.5 .5zM264.5 184l.3 .2zM263.8 185h.7zM264.8 184.2v.5zM264.8 184.7l-.3 .3zM265.1 191.8l1-1zM265.3 184v1.5zM265.3 185.5h1zM265.3 184.7h.4zM265.4 190.4l-.3 .2z"/>
<path d="M265.4 190.4h.5zM265.1 191.8h1zM266.1 190.6v.2zM265.9 190.4l.2 .2zM265.3 184h1zM266.7 184v1zM266.7 185l.5 .5zM267.2 185.5l.5-.5zM267.7 184v1zM268.2 184.5h.2zM268.2 184.5v.2zM268.2 185.2h.2z"/>
<path d="M268.2 185.2v.3zM268.4 184.5v.2zM268.2 184.7h.2zM268.4 185.2v.3zM268.2 185.5h.2zM263 183.1h8.7zM271.7 183.1v6.4zM271.7 189.5v3.2zM272.5 20.2v172.5z"/>
<circle cx="71.4" cy="56" r=".32"/>
<circle cx="114.3" cy="59.2" r=".32"/>
<circle cx="144.5" cy="57.6" r=".32"/>
<circle cx="166.8" cy="44.9" r=".32"/>
<circle cx="173.1" cy="41.7" r=".32"/>
<circle cx="179.5" cy="41.7" r=".32"/>
<circle cx="185.9" cy="41.7" r=".32"/>
<circle cx="192.2" cy="41.7" r=".32"/>
<circle cx="52.3" cy="68.7" r=".32"/>
<circle cx="61.9" cy="62.4" r=".32"/>
<circle cx="61.9" cy="68.7" r=".32"/>
<circle cx="82.5" cy="62.4" r=".32"/>
<circle cx="98.4" cy="65.5" r=".32"/>
<circle cx="101.6" cy="65.5" r=".32"/>
<circle cx="149.3" cy="70.3" r=".32"/>
<circle cx="149.3" cy="63.9" r=".32"/>
<circle cx="166.8" cy="70.3" r=".32"/>
<circle cx="173.1" cy="98.9" r=".32"/>
<circle cx="179.5" cy="98.9" r=".32"/>
<circle cx="185.9" cy="98.9" r=".32"/>
<circle cx="192.2" cy="98.9" r=".32"/>
<circle cx="61.9" cy="119.6" r=".32"/>
<circle cx="71.4" cy="113.2" r=".32"/>
<circle cx="82.5" cy="119.6" r=".32"/>
<circle cx="114.3" cy="116.4" r=".32"/>
<circle cx="144.5" cy="114.8" r=".32"/>
<circle cx="166.8" cy="102.1" r=".32"/>
<circle cx="52.3" cy="125.9" r=".32"/>
<circle cx="61.9" cy="125.9" r=".32"/>
<circle cx="98.4" cy="122.7" r=".32"/>
<circle cx="101.6" cy="122.7" r=".32"/>
<circle cx="149.3" cy="121.2" r=".32"/>
<circle cx="149.3" cy="127.5" r=".32"/>
<circle cx="166.8" cy="127.5" r=".32"/>
<circle cx="179.5" cy="178.4" r=".32"/>
<circle cx="179.5" cy="165.7" r=".32"/>
<circle cx="190.6" cy="178.4" r=".32"/>
<circle cx="190.6" cy="165.7" r=".32"/>
</g>
<g fill="#000" stroke="#000" stroke-width=".28">
<path d="M152.5 49.6v22.3zM152.5 49.6h9.5zM65.1 67.1v6.4zM65.1 67.1l6.3 3.2zM65.1 73.5l6.3-3.2zM104.8 63.9v6.4zM104.8 63.9l6.3 3.2zM104.8 70.3l6.3-3.2zM152.5 71.9h9.5zM162 49.6v22.3zM152.5 106.8v22.3zM152.5 106.8h9.5z"/>
<path d="M65.1 124.3v6.4zM65.1 124.3l6.3 3.2zM65.1 130.7l6.3-3.2zM104.8 121.2v6.3zM104.8 121.2l6.3 3.1zM104.8 127.5l6.3-3.2zM152.5 129.1h9.5zM162 106.8v22.3z"/>
</g>
<path d="M107.5 52.9a2.52 2.52 0 0 0 0 3M48.7 67.2a2.52 2.52 0 0 0 0 3.1M165.2 74.6a2.52 2.52 0 0 1 3.1 0M107.5 110.1a2.52 2.52 0 0 0 0 3.1M48.7 124.4a2.52 2.52 0 0 0 0 3.1M165.2 131.8a2.52 2.52 0 0 1 3.1 0M181.1 170a2.52 2.52 0 0 1 3.1 0M192.3 170a2.55 2.55 0 0 1 3.1 0M181.1 182.7a2.52 2.52 0 0 1 3.1 0M192.3 182.7a2.55 2.55 0 0 1 3.1 0" fill="none" stroke="#000" stroke-width=".17"/>
<path d="M165.4 73l.5 .1zM165.6 72.7l.1 .6zM165.4 130.2l.5 .1zM165.6 130l.1 .5z" fill="#000" stroke="#000" stroke-width=".17"/>
<g font-size="4">
<text x="4.3" y="210.6">2011-08-31</text>
<text x="23.1" y="210.6">10:19:59 f=0.63 O:\eagle\D102-output_mixer\D102-output_mixer.sch (Sheet: 2/2)</text>
</g>
<g font-size="2.6">
<text x="21" y="19.9">1</text>
<text x="50.5" y="19.9">2</text>
<text x="80" y="19.9">3</text>
<text x="109.5" y="19.9">4</text>
<text x="138.9" y="19.9">5</text>
<text x="168.4" y="19.9">6</text>
<text x="197.9" y="19.9">7</text>
<text x="227.4" y="19.9">8</text>
<text x="256.9" y="19.9">9</text>
<text x="5" y="35.4">A</text>
<text x="272.9" y="35.4">A</text>
<text x="5" y="64.2">B</text>
<text x="272.9" y="64.2">B</text>
<text x="5" y="92.9">C</text>
<text x="272.9" y="92.9">C</text>
<text x="5" y="121.6">D</text>
<text x="272.9" y="121.6">D</text>
<text x="5" y="150.4">E</text>
<text x="272.9" y="150.4">E</text>
<text x="5" y="179.1">F</text>
<text x="272.9" y="179.1">F</text>
</g>
<g font-size="1.7">
<text x="165.2" y="40.1" transform="rotate(-90 165.2 40.1)">+12V</text>
<text x="171.6" y="40.1" transform="rotate(-90 171.6 40.1)">+12V</text>
<text x="181.1" y="40.1">LEFT METER</text>
<text x="175.4" y="47.7" transform="rotate(-90 175.4 47.7)">LED5</text>
<text x="176.7" y="47.7" transform="rotate(-90 176.7 47.7)">-18dB</text>
<text x="181.7" y="47.7" transform="rotate(-90 181.7 47.7)">LED4</text>
<text x="183.1" y="47.7" transform="rotate(-90 183.1 47.7)">-12dB</text>
<text x="188.1" y="47.7" transform="rotate(-90 188.1 47.7)">LED3</text>
<text x="189.4" y="47.7" transform="rotate(-90 189.4 47.7)">-6dB</text>
<text x="194.4" y="47.7" transform="rotate(-90 194.4 47.7)">LED2</text>
<text x="195.8" y="47.7" transform="rotate(-90 195.8 47.7)">0dB</text>
<text x="200.8" y="47.7" transform="rotate(-90 200.8 47.7)">LED1</text>
<text x="202.1" y="47.7" transform="rotate(-90 202.1 47.7)">+6dB</text>
<text x="106" y="53.8" transform="rotate(-90 106 53.8)">C26</text>
<text x="109" y="53.8" transform="rotate(-90 109 53.8)">0.1uF</text>
<text x="152.5" y="49.2">U8</text>
<text x="64.3" y="58.1">49.9K</text>
<text x="64.3" y="55.1">R55</text>
<text x="76.2" y="57.4">1N4148</text>
<text x="76.2" y="55.7">D2</text>
<text x="105.6" y="58.2">R56</text>
<text x="69.8" y="63.8">1N4148</text>
<text x="69.8" y="62">D1</text>
<text x="91.3" y="64.6">R57</text>
<text x="105.6" y="61.2">100K</text>
<text x="109.6" y="65.1">U10B</text>
<text x="47.2" y="68.1" transform="rotate(-90 47.2 68.1)">C25</text>
<text x="50.2" y="68.1" transform="rotate(-90 50.2 68.1)">0.47uF</text>
<text x="54.7" y="70.8">49.9K</text>
<text x="54.7" y="67.8">R54</text>
<text x="69.8" y="68.3">U10A</text>
<text x="91.3" y="67.6">100K</text>
<text x="91.3" y="69.4">R58</text>
<text x="109.6" y="70.3">TL082</text>
<text x="122.3" y="70.3" transform="rotate(-90 122.3 70.3)">R59</text>
<text x="123.9" y="70.3" transform="rotate(-90 123.9 70.3)">5K</text>
<text x="69.8" y="73.5">TL082</text>
<text x="91.3" y="72.4">49.9K</text>
<text x="100" y="75.1">GND</text>
<text x="120.7" y="76.7">DISPLAY TRIM L</text>
<text x="143.6" y="75.9" transform="rotate(-90 143.6 75.9)">R53</text>
<text x="146.6" y="75.9" transform="rotate(-90 146.6 75.9)">3.3K</text>
<text x="152.5" y="73.5">LM3915N</text>
<text x="167.4" y="76.1">10uF</text>
<text x="167.4" y="73.1">C31</text>
<text x="60.3" y="78.2">GND</text>
<text x="117.5" y="81.4">GND</text>
<text x="142.9" y="81.4">GND</text>
<text x="147.7" y="81.4">GND</text>
<text x="165.2" y="81.4">GND</text>
<text x="16.6" y="95.7">METER_L</text>
<text x="16.3" y="97.3">METER_R</text>
<text x="165.2" y="97.3" transform="rotate(-90 165.2 97.3)">+12V</text>
<text x="171.6" y="97.3" transform="rotate(-90 171.6 97.3)">+12V</text>
<text x="181.1" y="97.3">RIGHT METER</text>
<text x="152.5" y="106.5">U9</text>
<text x="175.4" y="104.9" transform="rotate(-90 175.4 104.9)">LED10</text>
<text x="176.7" y="104.9" transform="rotate(-90 176.7 104.9)">-18dB</text>
<text x="181.7" y="104.9" transform="rotate(-90 181.7 104.9)">LED9</text>
<text x="183.1" y="104.9" transform="rotate(-90 183.1 104.9)">-12dB</text>
<text x="188.1" y="104.9" transform="rotate(-90 188.1 104.9)">LED8</text>
<text x="189.4" y="104.9" transform="rotate(-90 189.4 104.9)">-6dB</text>
<text x="194.4" y="104.9" transform="rotate(-90 194.4 104.9)">LED7</text>
<text x="195.8" y="104.9" transform="rotate(-90 195.8 104.9)">0dB</text>
<text x="200.8" y="104.9" transform="rotate(-90 200.8 104.9)">LED6</text>
<text x="202.1" y="104.9" transform="rotate(-90 202.1 104.9)">+6dB</text>
<text x="64.3" y="112.3">R62</text>
<text x="76.2" y="112.9">D6</text>
<text x="106" y="111" transform="rotate(-90 106 111)">C36</text>
<text x="109" y="111" transform="rotate(-90 109 111)">0.1uF</text>
<text x="64.3" y="115.3">49.9K</text>
<text x="69.8" y="119.3">D5</text>
<text x="76.2" y="114.7">1N4148</text>
<text x="105.6" y="118.5">100K</text>
<text x="105.6" y="115.5">R51</text>
<text x="47.2" y="125.3" transform="rotate(-90 47.2 125.3)">C28</text>
<text x="50.2" y="125.3" transform="rotate(-90 50.2 125.3)">0.47uF</text>
<text x="54.7" y="125">R61</text>
<text x="69.8" y="121">1N4148</text>
<text x="69.8" y="125.5">U11A</text>
<text x="91.3" y="124.8">100K</text>
<text x="91.3" y="121.8">R63</text>
<text x="109.6" y="122.4">U11B</text>
<text x="54.7" y="128">49.9K</text>
<text x="69.8" y="130.7">TL082</text>
<text x="91.3" y="129.6">49.9K</text>
<text x="91.3" y="126.6">R52</text>
<text x="109.6" y="127.5">TL082</text>
<text x="122.3" y="127.5" transform="rotate(-90 122.3 127.5)">R64</text>
<text x="123.9" y="127.5" transform="rotate(-90 123.9 127.5)">5K</text>
<text x="152.5" y="130.7">LM3915N</text>
<text x="167.4" y="130.3">C27</text>
<text x="60.3" y="135.5">GND</text>
<text x="100" y="132.3">GND</text>
<text x="120.7" y="133.9">DISPLAY TRIM L</text>
<text x="143.6" y="133.1" transform="rotate(-90 143.6 133.1)">R60</text>
<text x="146.6" y="133.1" transform="rotate(-90 146.6 133.1)">3.3K</text>
<text x="167.4" y="133.3">10uF</text>
<text x="117.5" y="138.6">GND</text>
<text x="142.9" y="138.6">GND</text>
<text x="147.7" y="138.6">GND</text>
<text x="165.2" y="138.6">GND</text>
<text x="177.9" y="165.7" transform="rotate(-90 177.9 165.7)">+12V</text>
<text x="189" y="165.7" transform="rotate(-90 189 165.7)">+12V</text>
<text x="177.9" y="172">U10P</text>
<text x="183.3" y="171.5">0.1uF</text>
<text x="183.3" y="168.4">C32</text>
<text x="189" y="172">U11P</text>
<text x="194.4" y="171.5">0.1uF</text>
<text x="194.4" y="168.4">C34</text>
<text x="181.1" y="176.8">GND</text>
<text x="192.2" y="176.8">GND</text>
<text x="177.9" y="183.1" transform="rotate(-90 177.9 183.1)">-12V</text>
<text x="183.3" y="184.2">0.1uF</text>
<text x="183.3" y="181.2">C33</text>
<text x="189" y="183.1" transform="rotate(-90 189 183.1)">-12V</text>
<text x="194.4" y="184.2">0.1uF</text>
<text x="194.4" y="181.2">C35</text>
<text x="181.1" y="189.5">GND</text>
<text x="192.2" y="189.5">GND</text>
</g>
<g font-size="1.5">
<text x="151.5" y="51">9</text>
<text x="153.9" y="51.7">MDE</text>
<text x="158.3" y="51.7">L10</text>
<text x="159.1" y="53.3">L9</text>
<text x="162.2" y="51">10</text>
<text x="162.2" y="52.6">11</text>
<text x="151.5" y="54.2">6</text>
<text x="151.5" y="57.4">7</text>
<text x="153.9" y="54.9">RHI</text>
<text x="153.9" y="58.1">VR</text>
<text x="159.1" y="54.9">L8</text>
<text x="159.1" y="56.5">L7</text>
<text x="159.1" y="58.1">L6</text>
<text x="162.2" y="54.2">12</text>
<text x="162.2" y="55.8">13</text>
<text x="162.2" y="57.4">14</text>
<text x="103.8" y="65.3">6</text>
<text x="151.5" y="60.5">8</text>
<text x="151.5" y="63.7">4</text>
<text x="153.9" y="61.2">ADJ</text>
<text x="153.9" y="64.4">RLO</text>
<text x="159.1" y="61.2">L5</text>
<text x="159.1" y="62.8">L4</text>
<text x="159.1" y="64.4">L3</text>
<text x="162.2" y="60.5">15</text>
<text x="162.2" y="62.1">16</text>
<text x="162.2" y="63.7">17</text>
<text x="162.2" y="65.3">18</text>
<text x="64.1" y="68.5">2</text>
<text x="64.1" y="71.7">3</text>
<text x="71.6" y="70.1">1</text>
<text x="103.8" y="68.5">5</text>
<text x="111.4" y="66.9">7</text>
<text x="118.9" y="70.1" transform="rotate(-90 118.9 70.1)">2</text>
<text x="120.9" y="71.7">3</text>
<text x="151.5" y="66.9">5</text>
<text x="151.5" y="70.1">2</text>
<text x="153.9" y="67.6">SIG</text>
<text x="153.9" y="70.8">V-</text>
<text x="158.9" y="70.8">V+</text>
<text x="159.1" y="66">L2</text>
<text x="159.1" y="67.6">L1</text>
<text x="162.2" y="66.9">1</text>
<text x="162.2" y="70.1">3</text>
<text x="118.9" y="74.4" transform="rotate(-90 118.9 74.4)">1</text>
<text x="151.5" y="111.4">6</text>
<text x="151.5" y="108.2">9</text>
<text x="153.9" y="112.1">RHI</text>
<text x="153.9" y="108.9">MDE</text>
<text x="158.3" y="108.9">L10</text>
<text x="159.1" y="110.5">L9</text>
<text x="159.1" y="112.1">L8</text>
<text x="159.1" y="113.7">L7</text>
<text x="162.2" y="108.2">10</text>
<text x="162.2" y="109.8">11</text>
<text x="162.2" y="111.4">12</text>
<text x="162.2" y="113">13</text>
<text x="151.5" y="117.8">8</text>
<text x="151.5" y="114.6">7</text>
<text x="153.9" y="118.5">ADJ</text>
<text x="153.9" y="115.3">VR</text>
<text x="159.1" y="115.3">L6</text>
<text x="159.1" y="118.5">L5</text>
<text x="162.2" y="114.6">14</text>
<text x="162.2" y="117.8">15</text>
<text x="162.2" y="119.3">16</text>
<text x="64.1" y="125.7">2</text>
<text x="103.8" y="122.5">6</text>
<text x="103.8" y="125.7">5</text>
<text x="111.4" y="124.1">7</text>
<text x="151.5" y="120.9">4</text>
<text x="151.5" y="124.1">5</text>
<text x="153.9" y="121.6">RLO</text>
<text x="153.9" y="124.8">SIG</text>
<text x="159.1" y="120">L4</text>
<text x="159.1" y="121.6">L3</text>
<text x="159.1" y="123.2">L2</text>
<text x="159.1" y="124.8">L1</text>
<text x="162.2" y="120.9">17</text>
<text x="162.2" y="122.5">18</text>
<text x="162.2" y="124.1">1</text>
<text x="64.1" y="128.9">3</text>
<text x="71.6" y="127.3">1</text>
<text x="118.9" y="131.7" transform="rotate(-90 118.9 131.7)">1</text>
<text x="118.9" y="127.3" transform="rotate(-90 118.9 127.3)">2</text>
<text x="120.9" y="128.9">3</text>
<text x="151.5" y="127.3">2</text>
<text x="153.9" y="128">V-</text>
<text x="158.9" y="128">V+</text>
<text x="162.2" y="127.3">3</text>
<text x="179.3" y="169" transform="rotate(-90 179.3 169)">8</text>
<text x="190.4" y="169" transform="rotate(-90 190.4 169)">8</text>
<text x="179.3" y="175.8" transform="rotate(-90 179.3 175.8)">4</text>
<text x="190.4" y="175.8" transform="rotate(-90 190.4 175.8)">4</text>
</g>
</svg>
